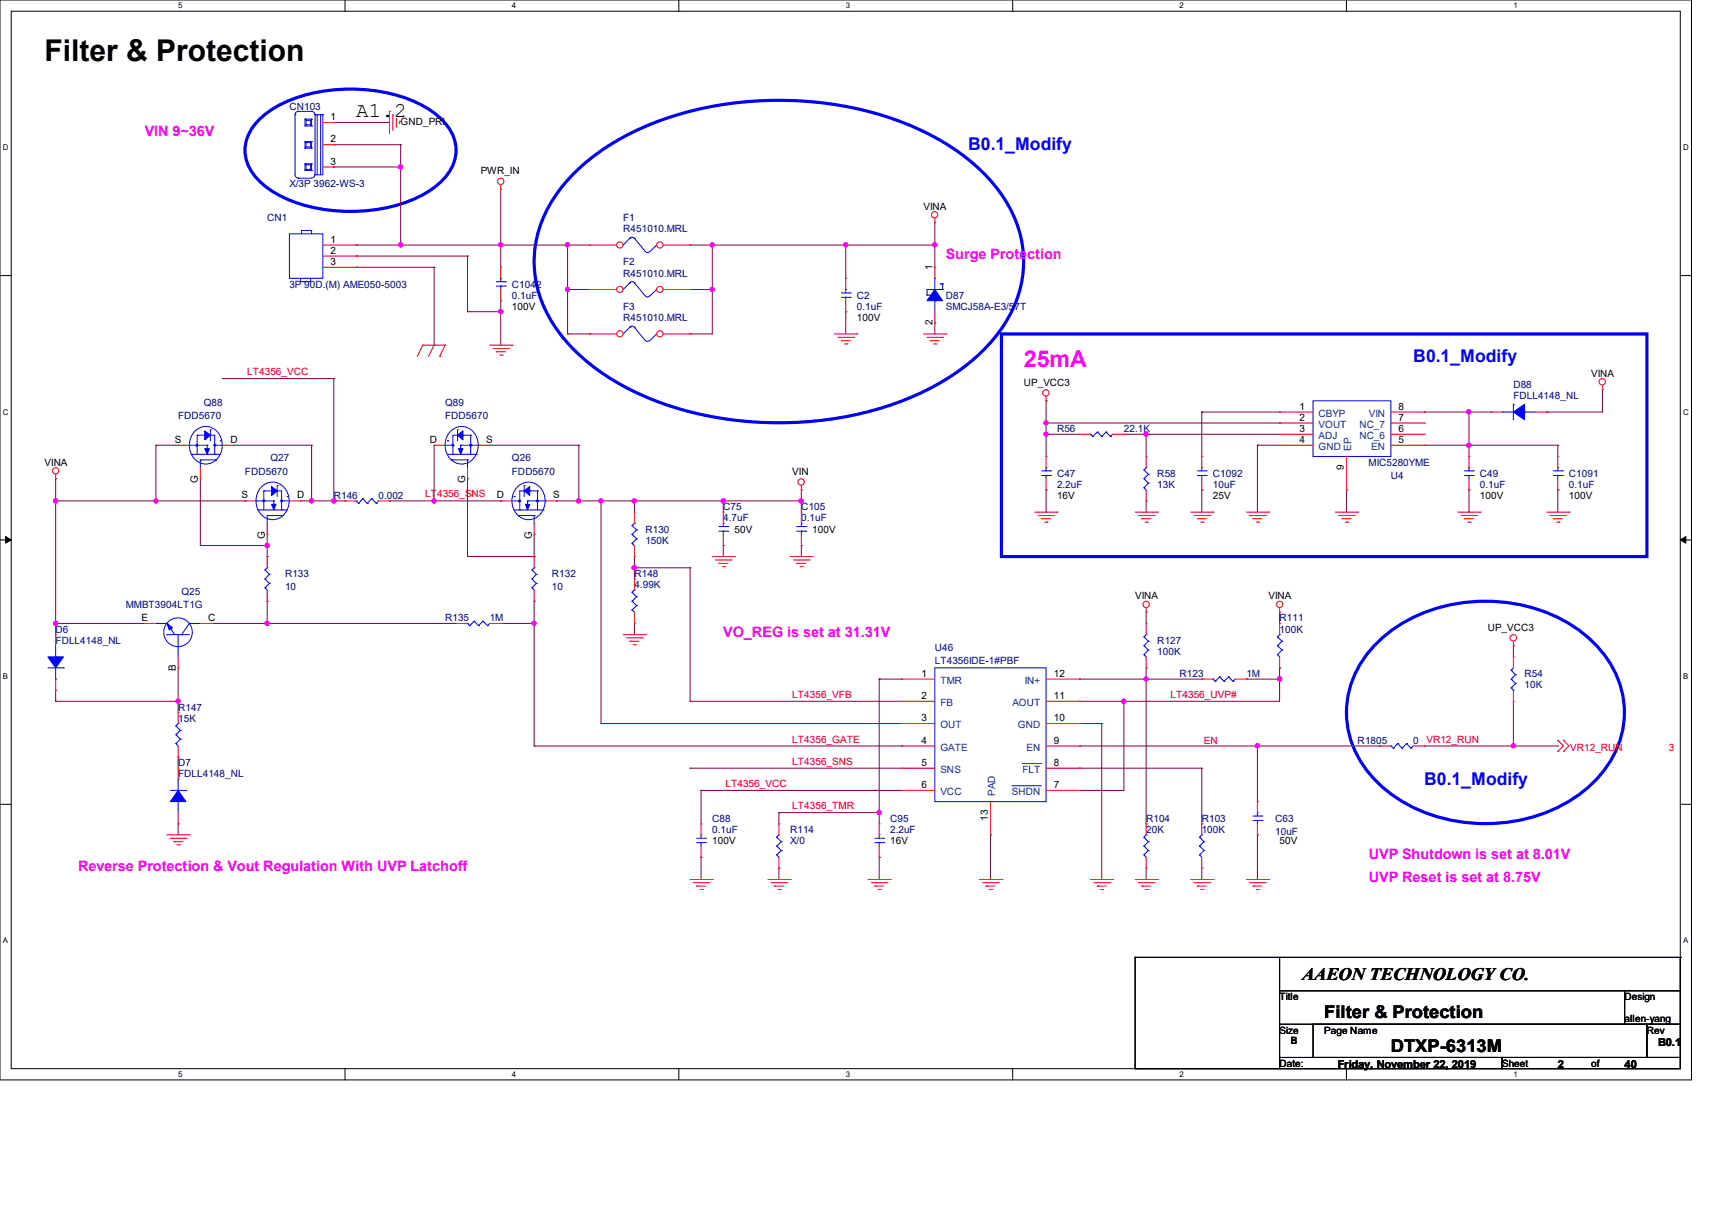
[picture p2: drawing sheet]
<svg xmlns="http://www.w3.org/2000/svg" width="297mm" height="210mm" viewBox="0 0 297 210" stroke-linecap="round" stroke-linejoin="round" font-family="sans-serif">
<path d="M0 0h293.5v187.3h-293.5zM1.9 1.9h289.6v183.4h-289.6z" fill="none" stroke="#000" stroke-width=".17"/>
<g fill="#fff">
<path d="M30.9 .2h.8v1.5h-.8z"/>
<path d="M30.9 185.5h.8v1.6h-.8z"/>
</g>
<path d="M59.9 0v1.9M59.9 185.3v2" fill="none" stroke="#000" stroke-width=".17"/>
<g fill="#fff">
<path d="M88.8 .2h.8v1.5h-.8z"/>
<path d="M88.8 185.5h.8v1.6h-.8z"/>
</g>
<path d="M117.8 0v1.9M117.8 185.3v2" fill="none" stroke="#000" stroke-width=".17"/>
<g fill="#fff">
<path d="M146.7 .2h.8v1.5h-.8z"/>
<path d="M146.7 185.5h.8v1.6h-.8z"/>
</g>
<path d="M175.7 0v1.9M175.7 185.3v2" fill="none" stroke="#000" stroke-width=".17"/>
<g fill="#fff">
<path d="M204.6 .2h.8v1.5h-.8z"/>
<path d="M204.6 185.5h.8v1.6h-.8z"/>
</g>
<path d="M233.6 0v1.9M233.6 185.3v2" fill="none" stroke="#000" stroke-width=".17"/>
<g fill="#fff">
<path d="M262.6 .2h.7v1.5h-.7z"/>
<path d="M262.6 185.5h.7v1.6h-.7z"/>
<path d="M.5 24.8h1v1.6h-1z"/>
<path d="M292 24.8h1v1.6h-1z"/>
<path d="M.5 70.7h1v1.5h-1z"/>
<path d="M292 70.7h1v1.5h-1z"/>
</g>
<path d="M0 47.8h1.9M291.5 47.8h2" fill="none" stroke="#000" stroke-width=".17"/>
<g fill="#fff">
<path d="M.5 116.5h.9v1.6h-.9z"/>
<path d="M292 116.5h.9v1.6h-.9z"/>
</g>
<path d="M0 93.6h1.9M291.5 93.6h2" fill="none" stroke="#000" stroke-width=".17"/>
<path d="M1 93l.9 .6-.9 .6zM291.5 93.6l1-.6v1.2z" fill="#000" stroke="#000" stroke-width=".17"/>
<g fill="#fff">
<path d="M.5 162.4h.9v1.5h-.9z"/>
<path d="M292 162.4h.9v1.5h-.9z"/>
</g>
<g fill="none" stroke="#000" stroke-width=".17">
<path d="M0 139.5h1.9M291.5 139.5h2M196.9 166h.1M196.9 166h94.6M196.9 166v19.3M222 171.8h69.5v5.8h-69.5zM222 166h.1M222 166v5.8M222 177.6v5.8M227.8 177.6h57.9v5.8h-57.9zM281.9 177.6h.1M281.9 171.8v5.8"/>
<path d="M285.7 177.6h5.8v5.8h-5.8zM291.5 166h.1M291.5 166v5.8M196.9 185.3h.1M196.9 185.3h25.1M222 183.4h38.6v1.9h-38.6zM222 183.4h.1M222 185.3h.1M260.6 183.4h30.9v1.9h-30.9z"/>
</g>
<path d="M44.7 21a19.4 19.4 0 0 1 10.7-5.1 28.6 28.6 0 0 1 18.4 2.7 10.1 10.1 0 0 1 5.2 6.4 7.4 7.4 0 0 1-3 7 23.9 23.9 0 0 1-15.2 4.7 23.9 23.9 0 0 1-15.2-4.7 7.2 7.2 0 0 1-2.7-8.1l.4-1zM99.9 29.7a44.8 44.8 0 0 1 21.3-10.8 61.7 61.7 0 0 1 37.7 3.3 35.2 35.2 0 0 1 15.4 12.3 19.6 19.6 0 0 1-1.2 23.4 39 39 0 0 1-18.9 12.5 61.8 61.8 0 0 1-42.8-1.9 35.2 35.2 0 0 1-15.4-12.3 19.6 19.6 0 0 1 1.2-23.4zM173.7 57.9h112v38.6h-112zM238.7 111.7a27.2 27.2 0 0 1 23.1-7.2 24.7 24.7 0 0 1 17 9.8 16.2 16.2 0 0 1-2.1 21.1 27.2 27.2 0 0 1-23.1 7.2 24.7 24.7 0 0 1-17-9.8 16.2 16.2 0 0 1 2.1-21.1z" fill="none" stroke="#00f" stroke-width=".55"/>
<g fill="none" stroke="#800040" stroke-width=".17">
<path d="M57.9 21.3h.1M57.9 25.1h.1M57.9 29h.1M57.9 21.3h9.7M57.9 25.1h11.6M57.9 29h11.6M69.5 25.1h.1M69.5 29h.1M69.5 25.1v17.4M86.9 32.9h.1M86.9 32.9v13.5M162.2 38.6h.1"/>
<path d="M162.2 38.6v7.8M61.8 46.4h.1M61.8 42.5h.1M61.8 44.4h.1M61.8 46.4h13.5M61.8 42.5h40.5M61.8 44.4h19.3M69.5 42.5h.1M75.3 46.4h.1M75.3 46.4v13.5M81.1 44.4h.1M81.1 54.1h.1"/>
<path d="M81.1 44.4v9.7M81.1 54.1h5.8M86.9 52.2h.1M86.9 42.5h.1M86.9 54.1h.1M86.9 52.2v7.7M98.5 42.5h.1M98.5 50.2h.1M98.5 57.9h.1M98.5 50.2h3.8M98.5 42.5v15.4M98.5 57.9h3.8"/>
<path d="M119.7 50.2h.1M119.7 42.5h.1M119.7 57.9h.1M119.7 42.5h42.5M119.7 50.2h3.9M123.6 42.5h.1M123.6 50.2h.1M123.6 42.5v15.4h-3.9M146.7 42.5h.1M146.7 54.1h.1M146.7 42.5v5.8M146.7 54.1v3.8"/>
<path d="M162.2 56h.1M162.2 42.5h.1M162.2 56v1.9M27.1 77.2h.1M27.1 77.2h3.8M27.1 77.2v9.7M38.6 65.7h.1M38.6 65.7h19.3M40.6 77.2h13.5M54.1 77.2h.1M54.1 77.2v9.7M57.9 65.7h.1"/>
<path d="M57.9 65.7v21.2M75.3 77.2v9.7M85 77.2h15.4M100.4 77.2h.1M100.4 77.2v9.7M181.5 73.4h.1M181.5 69.5h.1M181.5 75.3h.1M181.5 75.3h5.8M181.5 73.4h40.5M181.5 69.5v9.7M195 75.3h.1"/>
<path d="M195 75.3h27M198.8 75.3h.1M198.8 75.3v3.9M208.5 71.5h.1M208.5 71.5v7.7M208.5 71.5h13.5M218.1 77.2h.1M218.1 77.2v11.6M218.1 77.2h3.9M247.1 77.2h.1M247.1 71.5h.1M247.1 77.2h23.2"/>
<path d="M247.1 71.5h11.6M254.8 77.2h.1M254.8 71.5h.1M254.8 71.5v7.7M268.4 71.5h.1M270.3 77.2h.1M270.3 77.2v2M278 67.6h.1M278 67.6v3.9h-9.6M9.7 86.9h.1M9.7 83h.1M9.7 83v27.1"/>
<path d="M9.7 86.9h32.8M27.1 86.9h.1M34.8 94.6h.1M34.8 83v11.6M34.8 94.6h11.6M42.5 86.9h.1M46.4 94.6h.1M46.4 96.5h.1M46.4 92.7v3.8M52.2 86.9h7.7M54.1 86.9h.1M57.9 86.9h.1"/>
<path d="M67.6 86.9h.1M67.6 86.9h19.3M75.3 86.9h.1M81.1 96.5h.1M81.1 83v13.5M81.1 96.5h11.6M86.9 86.9h.1M92.7 92.7h.1M92.7 96.5h.1M92.7 92.7v3.8M96.5 86.9h42.5M100.4 86.9h.1"/>
<path d="M104.3 86.9h.1M104.3 86.9v38.6M110.1 86.9h.1M110.1 98.5h.1M110.1 96.5h.1M110.1 86.9v1.9M110.1 96.5v3.9M110.1 98.5h9.6M119.7 98.5h.1M119.7 98.5v23.1M125.5 94.6h.1M125.5 86.9h.1"/>
<path d="M125.5 86.9v1.9M125.5 94.6v1.9M139 86.9h.1M139 94.6h.1M139 85h.1M139 85v3.8M139 94.6v1.9M181.5 85h.1M181.5 85v3.8M198.8 86.9h.1M198.8 86.9v1.9M208.5 85h.1"/>
<path d="M208.5 85v3.8M233.6 85h.1M233.6 85v3.8M254.8 85h.1M254.8 85v3.8M270.3 85h.1M270.3 85v3.8M9.7 108.1h.1M9.7 119.7h.1M9.7 108.1h15.4M9.7 119.7v1.9M30.9 115.8h.1"/>
<path d="M30.9 115.8v7.8M36.7 108.1h.1M36.7 108.1h42.5M46.4 104.3h.1M46.4 108.1h.1M46.4 104.3v3.8M86.9 108.1h.1M86.9 108.1h5.8M92.7 104.3h.1M92.7 108.1h.1M92.7 104.3v25.1M110.1 108.1h.1"/>
<path d="M110.1 108.1v2M152.5 117.8h.1M152.5 117.8v25.1M152.5 117.8h3.9M187.3 117.8h.1M187.3 117.8h21.2M198.8 106.2h.1M198.8 115.8h.1M198.8 117.8h.1M198.8 106.2v1.9M198.8 115.8v27.1M216.2 117.8h.1"/>
<path d="M216.2 117.8h5.8M222 117.8h.1M222 115.8h.1M222 106.2h.1M222 106.2v1.9M222 115.8v5.8h-34.7M262.6 112h.1M262.6 112v1.9M9.7 121.6h.1M9.7 121.6h21.2M30.9 121.6h.1M30.9 131.3h.1"/>
<path d="M30.9 131.3v1.9M92.7 129.4h.1M92.7 129.4h63.7M104.3 125.5h.1M104.3 125.5h52.1M119.7 121.6h.1M119.7 133.2h.1M119.7 121.6h36.7M119.7 133.2h36.7M121.6 137.1h.1M121.6 137.1h34.8M121.6 137.1v5.8"/>
<path d="M187.3 133.2h.1M187.3 121.6h.1M187.3 125.5h.1M187.3 137.1h.1M187.3 129.4h.1M187.3 129.4h52.1M187.3 133.2h21.2M187.3 125.5h3.8M191.1 125.5h.1M191.1 125.5v27M195 121.6h.1M195 121.6v15.5h-7.7"/>
<path d="M208.5 133.2h.1M208.5 133.2v9.7M218.1 139h.1M218.1 129.4v9.6M239.4 129.4h.1M247.1 129.4h23.2M262.6 129.4h.1M262.6 121.6v7.8M270.3 129.4h.1M30.9 142.9h.1M30.9 142.9v1.9M121.6 148.7h.1"/>
<path d="M121.6 148.7v3.8M135.1 140.9h.1M135.1 150.6h.1M135.1 140.9v2M135.1 150.6v1.9M135.1 140.9h17.4M152.5 148.7h.1M152.5 140.9h.1M152.5 148.7v3.8M171.8 144.8h.1M171.8 144.8v7.7M198.8 150.6h.1"/>
<path d="M198.8 150.6v1.9M208.5 150.6h.1M208.5 150.6v1.9M218.1 144.8h.1M218.1 144.8v7.7"/>
</g>
<g fill="#f0f" stroke="#f0f" stroke-width=".17">
<circle cx="9.7" cy="108.1" r=".37"/>
<circle cx="9.7" cy="86.9" r=".37"/>
<circle cx="152.5" cy="140.9" r=".36"/>
<circle cx="222" cy="117.8" r=".37"/>
<circle cx="30.9" cy="121.6" r=".36"/>
<circle cx="218.1" cy="129.3" r=".36"/>
<circle cx="125.5" cy="86.9" r=".37"/>
<circle cx="110" cy="86.9" r=".37"/>
<circle cx="104.2" cy="86.9" r=".36"/>
<circle cx="139" cy="86.9" r=".37"/>
<circle cx="110" cy="98.4" r=".37"/>
<circle cx="92.6" cy="108.1" r=".36"/>
<circle cx="195" cy="121.6" r=".36"/>
<circle cx="46.3" cy="108.1" r=".36"/>
<circle cx="198.8" cy="117.8" r=".36"/>
<circle cx="123.5" cy="50.2" r=".36"/>
<circle cx="123.5" cy="42.5" r=".36"/>
<circle cx="98.4" cy="50.2" r=".36"/>
<circle cx="98.4" cy="42.5" r=".36"/>
<circle cx="162.2" cy="42.5" r=".36"/>
<circle cx="146.7" cy="42.5" r=".36"/>
<circle cx="69.5" cy="29" r=".36"/>
<circle cx="86.9" cy="42.5" r=".37"/>
<circle cx="69.5" cy="42.5" r=".36"/>
<circle cx="86.9" cy="54" r=".37"/>
<circle cx="75.3" cy="86.9" r=".36"/>
<circle cx="27" cy="86.9" r=".36"/>
<circle cx="54" cy="86.9" r=".36"/>
<circle cx="100.4" cy="86.9" r=".37"/>
<circle cx="46.3" cy="94.6" r=".36"/>
<circle cx="57.9" cy="86.9" r=".37"/>
<circle cx="262.5" cy="129.3" r=".36"/>
<circle cx="198.8" cy="75.3" r=".36"/>
<circle cx="254.8" cy="77.2" r=".37"/>
<circle cx="254.8" cy="71.4" r=".37"/>
<circle cx="181.5" cy="73.3" r=".36"/>
<circle cx="181.5" cy="75.3" r=".36"/>
</g>
<g fill="none" stroke="#f00" stroke-width=".17">
<path d="M67.6 19.3h.1M67.6 19.3v3.9M68.2 19.9h.1M68.2 19.9v2.7M56 21.3h1.9M56 25.1h1.9M56 29h1.9M57.9 21.3h.1M57.9 25.1h.1M57.9 29h.1M68.7 22h.1M68.7 20.5v1.5"/>
<path d="M69.3 21h.1M69.3 21v.5M86.9 32.9h.1M86.9 32v.9M162.2 38.6h.1M162.2 37.8v.8M56 42.5h5.8M56 44.4h5.8M56 46.4h5.8M61.8 42.5h.1M61.8 44.4h.1M61.8 46.4h.1"/>
<path d="M73.4 59.9h.1M73.4 59.9l-1 1.9M73.4 59.9h3.8M75.3 59.9h.1M75.3 59.9l-1 1.9M77.2 59.9h.1M77.2 59.9l-.9 1.9M85 59.9h3.8M86.9 52.2h.1M86.9 46.4h.1M86.9 46.4v1.9M86.9 50.2v2"/>
<path d="M88.8 59.9h.1M144.8 57.9h3.9M145.4 58.5h2.7M146 59.1h.1M146 59.1h1.5M146.5 59.6h.4M146.7 54.1h.1M146.7 48.3h.1M146.7 48.3v1.9M146.7 52.2v1.9M146.9 59.6h.1M148.1 58.5h.1"/>
<path d="M148.7 57.9h.1M160.2 57.9h3.9M160.8 58.5h2.7M161.4 59.1h.1M161.4 59.1h1.5M162 59.6h.3M162.3 59.6h.1M163.5 58.5h.1M164.1 57.9h.1M30.9 77.2h.1M30.9 77.2h2M38.6 77.2h2"/>
<path d="M40.6 77.2h.1M75.3 77.2h.1M75.3 77.2h1.9M76.3 61.8h.1M83 77.2h2M85 77.2h.1M85.5 60.5h2.7M86.1 61h.1M86.1 61h1.6M86.7 61.6h.4M87.1 61.6h.1M88.2 60.5h.1"/>
<path d="M181.5 69.5h.1M181.5 68.7v.8M208.5 79.2h.1M208.5 79.2v1.9M222 71.5h.1M222 73.4h.1M222 75.3h.1M222 77.2h.1M222 77.2h5.8M222 71.5h5.8M222 73.4h5.8M222 75.3h5.8"/>
<path d="M233.6 79.2v5.8M241.3 77.2h5.8M241.3 71.5h5.8M241.3 73.4h5.8M241.3 75.3h5.8M247.1 71.5h.1M247.1 73.4h.1M247.1 75.3h.1M247.1 77.2h.1M254.8 79.2h.1M254.8 79.2v1.9M258.7 71.5h.1"/>
<path d="M258.7 71.5h1.9M266.4 71.5h2M268.4 71.5h.1M270.3 79.2h.1M270.3 79.2v1.9M278 67.6h.1M278 66.8v.8M9.7 83h.1M9.7 82.3v.7M34.8 83h.1M34.8 81.1v1.9M42.5 86.9h.1"/>
<path d="M42.5 86.9h1.9M46.4 92.7h.1M46.4 90.8v1.9M50.2 86.9h2M52.2 86.9h.1M59.9 86.9h.1M59.9 86.9h1.9M65.7 86.9h1.9M67.6 86.9h.1M81.1 83h.1M81.1 81.1v1.9M86.9 86.9h.1"/>
<path d="M86.9 86.9h1.9M92.7 92.7h.1M92.7 96.5h.1M92.7 90.8v1.9M92.7 96.5v2M94.6 86.9h1.9M96.5 86.9h.1M110.1 96.5h.1M110.1 88.8h.1M110.1 88.8v2M110.1 94.6v1.9M123.6 96.5h3.8"/>
<path d="M124.1 97.1h2.7M124.7 97.7h.1M124.7 97.7h1.6M125.3 98.3h.4M125.5 94.6h.1M125.5 88.8h.1M125.5 88.8v2M125.5 92.7v1.9M125.7 98.3h.1M126.8 97.1h.1M127.4 96.5h.1M137.1 96.5h3.8"/>
<path d="M137.7 97.1h2.7M138.2 97.7h.1M138.2 97.7h1.6M138.8 98.3h.4M139 85h.1M139 94.6h.1M139 88.8h.1M139 84.2v.8M139 88.8v2M139 92.7v1.9M139.2 98.3h.1M140.4 97.1h.1"/>
<path d="M140.9 96.5h.1M179.5 88.8h3.9M180.1 89.4h2.7M180.7 90h.1M180.7 90h1.5M181.3 90.6h.4M181.7 90.6h.1M182.8 89.4h.1M183.4 88.8h.1M196.9 88.8h3.9M197.5 89.4h2.7M198.1 90h.1"/>
<path d="M198.1 90h1.5M198.7 90.6h.4M199.1 90.6h.1M200.2 89.4h.1M200.8 88.8h.1M206.6 88.8h3.8M207.1 89.4h2.7M207.7 90h.1M207.7 90h1.6M208.3 90.6h.4M208.5 85h.1M208.5 83v2"/>
<path d="M208.7 90.6h.1M209.8 89.4h.1M210.4 88.8h.1M216.2 88.8h3.9M216.8 89.4h2.7M217.4 90h.1M217.4 90h1.5M218 90.6h.4M218.4 90.6h.1M219.5 89.4h.1M220.1 88.8h.1M231.6 88.8h3.9"/>
<path d="M232.2 89.4h2.7M232.8 90h.1M232.8 90h1.6M233.4 90.6h.4M233.6 85h.1M233.8 90.6h.1M234.9 89.4h.1M235.5 88.8h.1M252.9 88.8h3.9M253.5 89.4h2.7M254 90h.1M254 90h1.6"/>
<path d="M254.6 90.6h.4M254.8 85h.1M254.8 83v2M255 90.6h.1M256.2 89.4h.1M256.8 88.8h.1M268.4 88.8h3.8M268.9 89.4h2.7M269.5 90h.1M269.5 90h1.6M270.1 90.6h.4M270.3 85h.1"/>
<path d="M270.3 83v2M270.5 90.6h.1M271.6 89.4h.1M272.2 88.8h.1M9.7 110.1h.1M9.7 119.7h.1M9.7 110.1v1.9M9.7 117.8v1.9M25.1 108.1h.1M25.1 108.1h2M30.9 115.8h.1M30.9 113.9v1.9"/>
<path d="M34.8 108.1h1.9M36.7 108.1h.1M79.2 108.1h.1M79.2 108.1h1.9M85 108.1h1.9M86.9 108.1h.1M92.7 104.3h.1M92.7 102.3v2M108.1 110.1h3.9M108.7 110.6h2.7M109.3 111.2h.1M109.3 111.2h1.5"/>
<path d="M109.9 111.8h.3M110.2 111.8h.1M111.4 110.6h.1M112 110.1h.1M156.4 117.8h.1M156.4 117.8h5.8M181.5 117.8h5.8M187.3 117.8h.1M198.8 106.2h.1M198.8 105.4v.8M208.5 117.8h.1M208.5 117.8h1.9"/>
<path d="M214.3 117.8h1.9M216.2 117.8h.1M222 106.2h.1M222 115.8h.1M222 108.1h.1M222 105.4v.8M222 108.1v2M222 113.9v1.9M262.6 112h.1M262.6 111.2v.8M30.9 131.3h.1M30.9 123.6h.1"/>
<path d="M30.9 133.2h.1M30.9 123.6v1.9M30.9 129.4v1.9M30.9 133.2v1.9M156.4 121.6h.1M156.4 125.5h.1M156.4 129.4h.1M156.4 133.2h.1M156.4 137.1h.1M156.4 129.4h5.8M156.4 121.6h5.8M156.4 125.5h5.8"/>
<path d="M156.4 133.2h5.8M156.4 137.1h5.8M171.8 139v5.8M181.5 129.4h5.8M181.5 121.6h5.8M181.5 125.5h5.8M181.5 133.2h5.8M181.5 137.1h5.8M187.3 137.1h.1M187.3 133.2h.1M187.3 129.4h.1M187.3 125.5h.1"/>
<path d="M187.3 121.6h.1M218.1 139h.1M218.1 139v1.9M239.4 129.4h.1M239.4 129.4h1.9M245.2 129.4h1.9M247.1 129.4h.1M270.3 128.4h.1M270.3 130.3h.1M270.3 128.4l.9 1-.9 .9M271.2 128.4h.1M271.2 130.3h.1"/>
<path d="M271.2 128.4l1 1-1 .9M29 144.8h3.9M29.5 145.4h2.8M30.1 146h.1M30.1 146h1.6M30.7 146.5h.4M30.9 142.9h.1M30.9 140.9v2M31.1 146.5h.1M32.3 145.4h.1M32.9 144.8h.1M119.7 152.5h3.9"/>
<path d="M120.3 153.1h2.7M120.9 153.7h.1M120.9 153.7h1.5M121.5 154.3h.3M121.6 148.7h.1M121.6 142.9h.1M121.6 142.9v1.9M121.6 146.7v2M121.8 154.3h.1M123 153.1h.1M123.6 152.5h.1M133.2 152.5h3.9"/>
<path d="M133.8 153.1h2.7M134.4 153.7h.1M134.4 153.7h1.5M135 154.3h.3M135.3 154.3h.1M136.5 153.1h.1M137.1 152.5h.1M150.6 152.5h3.8M151.2 153.1h2.7M151.8 153.7h.1M151.8 153.7h1.5M152.3 154.3h.4"/>
<path d="M152.5 148.7h.1M152.5 142.9h.1M152.5 142.9v1.9M152.5 146.7v2M152.7 154.3h.1M153.9 153.1h.1M154.4 152.5h.1M169.9 152.5h3.8M170.5 153.1h2.7M171.1 153.7h.1M171.1 153.7h1.5M171.6 154.3h.4"/>
<path d="M171.8 144.8h.1M172 154.3h.1M173.2 153.1h.1M173.7 152.5h.1M189.2 152.5h3.8M189.8 153.1h2.7M190.4 153.7h.1M190.4 153.7h1.5M190.9 154.3h.4M191.3 154.3h.1M192.5 153.1h.1M193 152.5h.1"/>
<path d="M196.9 152.5h3.9M197.5 153.1h2.7M198.1 153.7h.1M198.1 153.7h1.5M198.7 154.3h.4M199.1 154.3h.1M200.2 153.1h.1M200.8 152.5h.1M206.6 152.5h3.8M207.1 153.1h2.7M207.7 153.7h.1M207.7 153.7h1.6"/>
<path d="M208.3 154.3h.4M208.5 150.6h.1M208.5 142.9h.1M208.5 142.9v1.9M208.5 148.7v1.9M208.7 154.3h.1M209.8 153.1h.1M210.4 152.5h.1M216.2 152.5h3.9M216.8 153.1h2.7M217.4 153.7h.1M217.4 153.7h1.5"/>
<path d="M218 154.3h.4M218.1 144.8h.1M218.1 142.9v1.9M218.4 154.3h.1M219.5 153.1h.1M220.1 152.5h.1"/>
<circle cx="86.9" cy="31.5" r=".55"/>
<circle cx="162.1" cy="37.3" r=".55"/>
<circle cx="181.4" cy="68.1" r=".55"/>
<circle cx="278" cy="66.2" r=".55"/>
<circle cx="9.7" cy="81.7" r=".55"/>
<circle cx="139" cy="83.6" r=".55"/>
<circle cx="198.8" cy="104.8" r=".55"/>
<circle cx="222" cy="104.8" r=".55"/>
<circle cx="262.5" cy="110.6" r=".56"/>
</g>
<g fill="none" stroke="#00f" stroke-width=".17">
<path d="M51.2 19.9h.1M51.2 19.9v10.4l.3 .5 .2 .1M51.7 19.3a.57 .57 0 0 0-.5 .6M51.7 19.3h2.4a.57 .57 0 0 1 .5 .6M51.7 19.3h.1M54.7 19.9h.1M54.7 19.9v10.4M54.7 19.9h1.3M55 19.9h.1M55 19.9v10.4M55.6 19.9h.1M55.6 19.9v10.4"/>
<path d="M56 19.9h.1M56 19.9v10.4h-1.3M51.7 30.9h.1M51.7 30.9h2.4M52.9 28.4h1.2v1.1h-1.2zM52.9 24.6h1.2v1.1h-1.2zM52.9 20.7h1.2v1.1h-1.2zM52.9 29.5h.1M52.9 28.4h.1M52.9 25.7h.1M52.9 24.6h.1M52.9 20.7h.1"/>
<path d="M52.9 21.8h.1M52.9 28.4l.2 .2M52.9 24.6l.2 .1M52.9 20.7l.2 .2M53.1 28.6h.8v.8h-.8zM53.1 24.7h.8v.8h-.8zM53.1 20.9h.8v.7h-.8zM53.1 29.4l-.2 .1M53.1 25.5l-.2 .2M53.1 21.6l-.2 .2M53.9 29.4l.2 .1M53.9 25.5l.2 .2"/>
<path d="M53.9 21.6l.2 .2M54.1 28.4h.1M54.1 29.5h.1M54.1 24.6h.1M54.1 25.7h.1M54.1 20.7h.1M54.1 21.8h.1M54.1 28.4l-.2 .2M54.1 24.6l-.2 .1M54.1 20.7l-.2 .2M54.6 30.3l-.3 .5-.2 .1M54.7 30.3h.1"/>
<path d="M50.2 40.6h5.8v7.7h-5.8zM52.2 48.3v.6h1.7v-.6M52.3 40.6v-.6h1.8v.6M86.1 48.9h1.6M86.1 49.6h1.6M86.9 48.3h.1M86.9 49.6h.1M86.9 48.3v.6M86.9 49.6v.6M87.7 48.9h.1M87.7 49.6h.1M109.3 41.3l.3-.2 .5 .2"/>
<path d="M109.3 41.3h.1M109.3 41.3l-1.2 1.2M110.1 41.3h.1M110.1 41.3l1.9 2.3M112.7 43.6l-.3 .2-.4-.2M113.9 42.5h.1M113.9 42.5l-1.2 1.1M146 50.8h1.5M146 51.6h1.5M146.7 50.2h.1M146.7 51.6h.1M146.7 50.2v.6"/>
<path d="M146.7 51.6v.6M147.5 50.8h.1M147.5 51.6h.1M32.9 77.2h.1M32.9 77.2h3M33.2 78.8h.1M33.2 78.8h5M33.9 74.7a2.75 2.75 0 0 1 2.9-.5 2.75 2.75 0 0 1 1.7 2.3 3.1 3.1 0 0 1-3.4 3.9 3.4 3.4 0 0 1-1.2-5.7zM34.2 75.5h.1M34.2 75.5v3.3M34.2 75.5h1.3M34.8 79.8h.1"/>
<path d="M34.8 79.8v1.3M34.8 79.8h2.7M35.5 75.5h.1M35.9 77.2h.1M35.9 77.2v.6M36.3 75.5h.1M36.3 75.5h1v3.3M36.5 74.5h.1M36.5 74.5v2M37.3 78.8h.1M37.3 77.2h.1M37.3 77.2h1.3"/>
<path d="M37.5 79.8h.1M38.2 76.5h.1M77.2 77.2h1.4M77.6 76.5h.1M77.6 78.8h5M78.3 74.7a2.77 2.77 0 0 1 4.6 1.8 3.1 3.1 0 0 1-3.5 3.9 3.4 3.4 0 0 1-1.1-5.7zM78.4 79.8h.1M78.4 79.8h2.7M78.6 78.8h.1M78.6 77.2h.1M79.4 74.5h.1M79.4 74.5v2"/>
<path d="M79.5 75.5h.1M79.5 75.5h-.9v3.3M79.9 77.2h.1M79.9 77.2h3.1M79.9 77.2v.6M80.3 75.5h.1M80.3 75.5h1.4M81.1 79.8h.1M81.1 79.8v1.3M81.7 75.5h.1M81.7 75.5v3.3M82.6 78.8h.1"/>
<path d="M83 77.2h.1M227.8 69.5h13.5v9.7h-13.5zM260.6 71.5h.1M260.6 71.5h2M262.6 70.1h.1M262.6 70.1v2.7M264.5 71.5h.1M264.5 71.5h1.9M44.4 86.9h.1M44.4 86.9h3.1M44.8 88.4h.1M44.8 88.4h5"/>
<path d="M45.5 84.3a2.77 2.77 0 0 1 4.6 1.8 3.1 3.1 0 0 1-3.5 3.9 3.4 3.4 0 0 1-1.1-5.7zM45.8 85.1h.1M45.8 85.1v3.3M45.8 85.1h1.3M46.4 89.4h.1M46.4 89.4v1.4M46.4 89.4h2.7M47.1 85.1h.1M47.5 86.9h.1M47.5 86.9v.6M47.9 85.1h.1M47.9 85.1h1v3.3"/>
<path d="M48.1 84.2h.1M48.1 84.2v1.9M48.9 88.4h.1M48.9 86.9h.1M48.9 86.9h1.3M49.1 89.4h.1M49.8 86.1h.1M61.8 86.9h.1M61.8 86.9l.4 .4M62.2 87.3h.1M62.9 86.5h.1M62.9 86.5l-.7 .8"/>
<path d="M62.9 86.5l.8 .8M63.7 87.3h.1M64.5 86.5h.1M64.5 86.5l.8 .8M64.5 86.5l-.8 .8M65.3 87.3h.1M65.7 86.9l-.4 .4M88.8 86.9h1.4M89.2 86.1h.1M89.2 88.4h5M89.9 84.3a2.77 2.77 0 0 1 4.6 1.8 3.1 3.1 0 0 1-3.5 3.9 3.4 3.4 0 0 1-1.1-5.7zM90 89.4h.1"/>
<path d="M90 89.4h2.7M90.2 88.4h.1M90.2 86.9h.1M90.9 84.2h.1M90.9 84.2v1.9M91.1 85.1h.1M91.1 85.1h-.9v3.3M91.5 86.9h.1M91.5 86.9h3.1M91.5 86.9v.6M91.9 85.1h.1M91.9 85.1h1.4"/>
<path d="M92.3 98.8h.1M92.3 98.8l.7 .8M92.7 89.4h.1M92.7 98.5h.1M92.7 89.4v1.4M92.7 98.5l-.4 .3M93 99.6h.1M93 99.6l-.7 .8M93.3 85.1h.1M93.3 85.1v3.3M94.2 88.4h.1M94.6 86.9h.1"/>
<path d="M109.6 91.1h.1M109.6 94.2h.1M109.6 92.7h.1M109.6 91.1l.8 .8M109.6 94.2l.5 .4M109.6 92.7l.8 .7M110.1 90.8h.1M110.1 90.8l-.5 .3M110.4 93.4h.1M110.4 91.9h.1M110.4 93.4l-.8 .8M110.4 91.9l-.8 .8"/>
<path d="M124.7 91.3h1.6M124.7 92.1h1.6M125.5 90.8h.1M125.5 92.1h.1M125.5 90.8v.5M125.5 92.1v.6M126.3 91.3h.1M126.3 92.1h.1M138.2 91.3h1.6M138.2 92.1h1.6M139 90.8h.1M139 92.1h.1"/>
<path d="M139 90.8v.5M139 92.1v.6M139.8 91.3h.1M139.8 92.1h.1M207.7 81.7h1.6M207.7 82.5h1.6M208.5 81.1h.1M208.5 82.5h.1M208.5 81.1v.6M208.5 82.5v.5M209.3 81.7h.1M209.3 82.5h.1"/>
<path d="M254 81.7h1.6M254 82.5h1.6M254.8 81.1h.1M254.8 82.5h.1M254.8 81.1v.6M254.8 82.5v.5M255.6 81.7h.1M255.6 82.5h.1M269.5 81.7h1.6M269.5 82.5h1.6M270.3 81.1h.1M270.3 82.5h.1"/>
<path d="M270.3 81.1v.6M270.3 82.5v.5M271.1 81.7h.1M271.1 82.5h.1M8.3 115.8h2.7M9.7 113.9h.1M9.7 117.8h.1M9.7 112v1.9M9.7 115.8v2M11 115.8h.1M27.1 108.1h.1M27.1 108.1h1.9"/>
<path d="M29 108.1h.1M29 110.1h.1M29 108.1l1.3 2M29 110.1h3.9M30.9 110.1h.1M30.9 110.1v3.8M31.5 110.1h.1M32.9 108.1h.1M32.9 108.1l-1.4 2M32.9 108.1h1.9M81.1 108.1h.1M81.1 108.1l.4 .4"/>
<path d="M81.5 108.5h.1M82.3 107.7h.1M82.3 107.7l-.8 .8M82.3 107.7l.7 .8M83 108.5h.1M83.8 107.7h.1M83.8 107.7l.8 .8M83.8 107.7l-.8 .8M84.6 108.5h.1M85 108.1l-.4 .4M92.3 101.9h.1M92.3 100.4h.1"/>
<path d="M92.3 101.9l.4 .4M92.3 100.4l.7 .8M93 101.2h.1M93 101.2l-.7 .7M162.2 115.8h19.3v23.2h-19.3zM210.4 117.8h.1M210.4 117.8l.4 .4M210.8 118.2h.1M211.6 117.4h.1M211.6 117.4l-.8 .8M211.6 117.4l.7 .8M212.3 118.2h.1"/>
<path d="M213.1 117.4h.1M213.1 117.4l.8 .8M213.1 117.4l-.8 .8M213.9 118.2h.1M214.3 117.8l-.4 .4M221.6 110.4h.1M221.6 113.5h.1M221.6 112h.1M221.6 110.4l.8 .8M221.6 113.5l.4 .4M221.6 112l.8 .7M222 110.1h.1"/>
<path d="M222 110.1l-.4 .3M222.4 112.7h.1M222.4 111.2h.1M222.4 112.7l-.8 .8M222.4 111.2l-.8 .8M29.5 137.1h2.8M30.5 125.9h.1M30.5 128.9h.1M30.5 127.4h.1M30.5 125.9l.8 .8M30.5 128.9l.4 .5M30.5 127.4l.8 .8"/>
<path d="M30.9 125.5h.1M30.9 139h.1M30.9 135.1h.1M30.9 125.5l-.4 .4M30.9 135.1v2M30.9 139v1.9M31.3 128.2h.1M31.3 126.7h.1M31.3 128.2l-.8 .7M31.3 126.7l-.8 .7M32.3 137.1h.1M241.3 129.4h.1"/>
<path d="M241.3 129.4l.4 .4M241.7 129.8h.1M242.5 128.9h.1M242.5 128.9l-.8 .9M242.5 128.9l.7 .9M243.2 129.8h.1M244 128.9h.1M244 128.9l.8 .9M244 128.9l-.8 .9M244.8 129.8h.1M245.2 129.4l-.4 .4M120.9 145.4h1.5"/>
<path d="M120.9 146.1h1.5M121.6 144.8h.1M121.6 146.1h.1M121.6 144.8v.6M121.6 146.1v.6M122.4 145.4h.1M122.4 146.1h.1M151.8 145.4h1.5M151.8 146.1h1.5M152.5 144.8h.1M152.5 146.1h.1M152.5 144.8v.6"/>
<path d="M152.5 146.1v.6M153.3 145.4h.1M153.3 146.1h.1M208.1 145.2h.1M208.1 148.3h.1M208.1 146.7h.1M208.1 145.2l.8 .8M208.1 148.3l.4 .4M208.1 146.7l.8 .8M208.5 144.8h.1M208.5 144.8l-.4 .4M208.9 147.5h.1"/>
<path d="M208.9 146h.1M208.9 147.5l-.8 .8M208.9 146l-.8 .7M217.4 141.5h1.5M217.4 142.3h1.5M218.1 140.9h.1M218.1 142.3h.1M218.1 140.9v.6M218.1 142.3v.6M218.9 141.5h.1M218.9 142.3h.1"/>
<circle cx="30.9" cy="109.6" r="2.49"/>
</g>
<g fill="#00f" stroke="#00f" stroke-width=".17">
<path d="M35.5 74.7l1 .8-1 .8z"/>
<path d="M29 108.1l.9 .8-.5 .4z"/>
<path d="M47.1 84.4l1 .7-1 .8z"/>
<path d="M79.4 75.5l.9-.8v1.6z"/>
<path d="M90.9 85.1l1-.7v1.5z"/>
<path d="M8.3 113.9h2.7l-1.3 1.9z" fill-rule="evenodd"/>
<path d="M35.5 77.8h.8l-.4 1z" fill-rule="evenodd"/>
<path d="M47.1 87.5h.8l-.4 .9z" fill-rule="evenodd"/>
<path d="M79.5 77.8h.8l-.4 1z" fill-rule="evenodd"/>
<path d="M91.1 87.5h.8l-.4 .9z" fill-rule="evenodd"/>
<path d="M30.9 137.1l1.4 1.9h-2.8z" fill-rule="evenodd"/>
<path d="M262.6 71.5l1.9-1.4v2.7z" fill-rule="evenodd"/>
<circle cx="37.3" cy="77.2" r=".17"/>
<circle cx="34.2" cy="77.2" r=".17"/>
<circle cx="48.9" cy="86.9" r=".17"/>
<circle cx="45.8" cy="86.9" r=".17"/>
<circle cx="78.6" cy="77.2" r=".17"/>
<circle cx="81.7" cy="77.2" r=".17"/>
<circle cx="90.1" cy="86.9" r=".17"/>
<circle cx="93.2" cy="86.9" r=".17"/>
</g>
<path d="M175.6 136.3h4.9M177.4 132.4h3.1M180.5 136.3h.1M180.5 132.4h.1" fill="none" stroke="#004080" stroke-width=".17"/>
<circle cx="107.5" cy="42.5" r=".54" fill="#fff" stroke="#f00" stroke-width=".17"/>
<path d="M102.3 42.5h.1M102.3 42.5h4.7" fill="none" stroke="#f00" stroke-width=".17"/>
<circle cx="114.5" cy="42.5" r=".54" fill="#fff" stroke="#f00" stroke-width=".17"/>
<path d="M115.1 42.5h4.6M119.7 42.5h.1M198.8 79.2h.1M198.8 79.2v1.9M198.8 86.9h.1M198.8 85v1.9M135.1 150.6h.1M135.1 142.9h.1M135.1 142.9v1.9M135.1 148.7v1.9" fill="none" stroke="#f00" stroke-width=".17"/>
<g fill="none" stroke="#00f" stroke-width=".17">
<path d="M109.2 49l.4-.1 .5 .2M109.3 49.1h.1M109.3 49.1l-1.2 1.1M110.1 49.1h.1M110.1 49.1l1.9 2.3M112.7 51.3l-.3 .2-.4-.2M113.9 50.2h.1M113.9 50.2l-1.2 1.2M198.5 81.5h.1M198.5 84.6h.1M198.5 83h.1M198.5 81.5l.7 .8"/>
<path d="M198.5 84.6l.3 .4M198.5 83l.7 .8M198.8 81.1h.1M198.8 81.1l-.3 .4M199.2 83.8h.1M199.2 82.3h.1M199.2 83.8l-.7 .8M199.2 82.3l-.7 .7M134.7 145.2h.1M134.7 148.3h.1M134.7 146.7h.1M134.7 145.2l.9 .8"/>
<path d="M134.7 148.3l.4 .4M134.7 146.7l.9 .8M135.1 144.8h.1M135.1 144.8l-.4 .4M135.6 147.5h.1M135.6 146h.1M135.6 147.5l-.9 .8M135.6 146l-.9 .7"/>
</g>
<circle cx="107.5" cy="50.2" r=".54" fill="#fff" stroke="#f00" stroke-width=".17"/>
<path d="M102.3 50.2h.1M102.3 50.2h4.7" fill="none" stroke="#f00" stroke-width=".17"/>
<circle cx="114.5" cy="50.2" r=".54" fill="#fff" stroke="#f00" stroke-width=".17"/>
<g fill="none" stroke="#f00" stroke-width=".17">
<path d="M115.1 50.2h4.6M119.7 50.2h.1M187.3 75.3h.1M187.3 75.3h1.9M193 75.3h2M195 75.3h.1M46.4 96.5h.1M46.4 96.5v2M46.4 104.3h.1M46.4 102.3v2M198.8 115.8h.1M198.8 108.1h.1"/>
<path d="M198.8 108.1v2M198.8 113.9v1.9"/>
</g>
<g fill="none" stroke="#00f" stroke-width=".17">
<path d="M109.2 56.7l.4-.1 .5 .2M109.3 56.8h.1M109.3 56.8l-1.2 1.1M110.1 56.8h.1M110.1 56.8l1.9 2.3M112.6 59l-.2 .2-.4-.1M113.9 57.9h.1M113.9 57.9l-1.2 1.2M189.2 75.3h.1M189.2 75.3l.4 .4M189.6 75.7h.1M190.4 74.9h.1"/>
<path d="M190.4 74.9l-.8 .8M190.4 74.9l.7 .8M191.1 75.7h.1M191.9 74.9h.1M191.9 74.9l.8 .8M191.9 74.9l-.8 .8M192.7 75.7h.1M193 75.3l-.3 .4M46 98.8h.1M46 98.8l.7 .8M46.4 98.5h.1M46.4 98.5l-.4 .3"/>
<path d="M46.7 99.6h.1M46.7 99.6l-.7 .8M46 101.9h.1M46 100.4h.1M46 101.9l.4 .4M46 100.4l.7 .8M46.7 101.2h.1M46.7 101.2l-.7 .7M198.5 110.4h.1M198.5 113.5h.1M198.5 112h.1M198.5 110.4l.7 .8"/>
<path d="M198.5 113.5l.3 .4M198.5 112l.7 .7M198.8 110.1h.1M198.8 110.1l-.3 .3M199.2 112.7h.1M199.2 111.2h.1M199.2 112.7l-.7 .8M199.2 111.2l-.7 .8"/>
</g>
<circle cx="107.5" cy="57.9" r=".54" fill="#fff" stroke="#f00" stroke-width=".17"/>
<path d="M102.3 57.9h.1M102.3 57.9h4.7" fill="none" stroke="#f00" stroke-width=".17"/>
<circle cx="114.5" cy="57.9" r=".54" fill="#fff" stroke="#f00" stroke-width=".17"/>
<g fill="none" stroke="#f00" stroke-width=".17">
<path d="M115.1 57.9h4.6M119.7 57.9h.1M162.2 56h.1M162.2 46.4h.1M162.2 46.4v1.9M162.2 54.1v1.9M181.5 79.2h.1M181.5 79.2v1.9M181.5 85h.1M181.5 83v2M110.1 108.1h.1M110.1 100.4h.1"/>
<path d="M110.1 100.4v1.9M110.1 106.2v1.9M262.6 113.9h.1M262.6 113.9v1.9M262.6 119.7v1.9M262.6 121.6h.1M198.8 150.6h.1M198.8 142.9h.1M198.8 142.9v1.9M198.8 148.7v1.9"/>
</g>
<g fill="none" stroke="#00f" stroke-width=".17">
<path d="M160.8 51.2h.1M160.8 51.2h.4M161.2 51.2h.1M162.2 52.2h.1M162.2 48.3h.1M162.2 48.3v1.9M162.2 52.2v1.9M163.2 49.2h.1M163.2 49.2h.3M163.5 50.2h.1M163.5 49.2h.1M163.5 50.2h-2.7v1"/>
<path d="M163.5 49.2v1M180.7 81.7h1.5M180.7 82.5h1.5M181.5 81.1h.1M181.5 82.5h.1M181.5 81.1v.6M181.5 82.5v.5M182.2 81.7h.1M182.2 82.5h.1M109.6 102.7h.1M109.6 105.8h.1M109.6 104.3h.1"/>
<path d="M109.6 102.7l.8 .8M109.6 105.8l.5 .4M109.6 104.3l.8 .7M110.1 102.3h.1M110.1 102.3l-.5 .4M110.4 105h.1M110.4 103.5h.1M110.4 105l-.8 .8M110.4 103.5l-.8 .8M262.2 119.3h.1M262.2 116.2h.1M262.2 117.8h.1"/>
<path d="M262.2 119.3l.4 .4M262.2 116.2l.7 .8M262.2 117.8l.7 .7M262.6 119.7h.1M262.6 115.8l-.4 .4M262.9 117h.1M262.9 118.5h.1M262.9 118.5l-.7 .8M262.9 117l-.7 .8M198.5 145.2h.1M198.5 148.3h.1M198.5 146.7h.1"/>
<path d="M198.5 145.2l.7 .8M198.5 148.3l.3 .4M198.5 146.7l.7 .8M198.8 144.8h.1M198.8 144.8l-.3 .4M199.2 147.5h.1M199.2 146h.1M199.2 147.5l-.7 .8M199.2 146l-.7 .7"/>
</g>
<path d="M162.2 50.2l1.3 2h-2.7z" fill-rule="evenodd" fill="#00f" stroke="#00f" stroke-width=".17"/>
<g fill="#f0f" stroke="#f0f" stroke-width=".17">
<circle cx="9.7" cy="108.1" r=".37"/>
<circle cx="9.7" cy="86.9" r=".37"/>
<circle cx="152.5" cy="140.9" r=".36"/>
<circle cx="222" cy="117.8" r=".37"/>
<circle cx="30.9" cy="121.6" r=".36"/>
<circle cx="218.1" cy="129.3" r=".36"/>
<circle cx="125.5" cy="86.9" r=".37"/>
<circle cx="110" cy="86.9" r=".37"/>
<circle cx="104.2" cy="86.9" r=".36"/>
<circle cx="139" cy="86.9" r=".37"/>
<circle cx="110" cy="98.4" r=".37"/>
<circle cx="92.6" cy="108.1" r=".36"/>
<circle cx="195" cy="121.6" r=".36"/>
<circle cx="46.3" cy="108.1" r=".36"/>
<circle cx="198.8" cy="117.8" r=".36"/>
<circle cx="123.5" cy="50.2" r=".36"/>
<circle cx="123.5" cy="42.5" r=".36"/>
<circle cx="98.4" cy="50.2" r=".36"/>
<circle cx="98.4" cy="42.5" r=".36"/>
<circle cx="162.2" cy="42.5" r=".36"/>
<circle cx="146.7" cy="42.5" r=".36"/>
<circle cx="69.5" cy="29" r=".36"/>
<circle cx="86.9" cy="42.5" r=".37"/>
<circle cx="69.5" cy="42.5" r=".36"/>
<circle cx="86.9" cy="54" r=".37"/>
<circle cx="75.3" cy="86.9" r=".36"/>
<circle cx="27" cy="86.9" r=".36"/>
<circle cx="54" cy="86.9" r=".36"/>
<circle cx="100.4" cy="86.9" r=".37"/>
<circle cx="46.3" cy="94.6" r=".36"/>
<circle cx="57.9" cy="86.9" r=".37"/>
<circle cx="262.5" cy="129.3" r=".36"/>
<circle cx="198.8" cy="75.3" r=".36"/>
<circle cx="254.8" cy="77.2" r=".37"/>
<circle cx="254.8" cy="71.4" r=".37"/>
<circle cx="181.5" cy="73.3" r=".36"/>
<circle cx="181.5" cy="75.3" r=".36"/>
</g>
<text font-size="5.2" x="7.7" y="10.6">Filter &amp; Protection</text>
<text font-size="4" fill="#f0f" x="177.6" y="63.6">25mA</text>
<text font-size="3.6" x="61.8" y="20.3">A1.2</text>
<g font-size="3" fill="#00f">
<text x="168" y="26">B0.1_Modify</text>
<text x="245.2" y="62.7">B0.1_Modify</text>
<text x="247.1" y="136.1">B0.1_Modify</text>
</g>
<g font-size="3">
<text x="225.9" y="169.9">AAEON TECHNOLOGY CO.</text>
<text x="229.7" y="176.6">Filter &amp; Protection</text>
<text x="241.3" y="182.4">DTXP-6313M</text>
</g>
<g font-size="2.5" fill="#f0f">
<text x="25.1" y="23.6">VIN 9~36V</text>
<text x="164.1" y="44.8">Surge Protection</text>
<text x="125.5" y="110.4">VO_REG is set at 31.31V</text>
<text x="237.4" y="149.1">UVP Shutdown is set at 8.01V</text>
<text x="13.5" y="151">Reverse Protection &amp; Vout Regulation With UVP Latchoff</text>
<text x="237.4" y="152.9">UVP Reset is set at 8.75V</text>
</g>
<g font-size="1.9">
<text x="232.1" y="185.2">Friday, November 22, 2019</text>
<text x="270.3" y="185.2">2</text>
<text x="281.9" y="185.2">40</text>
<text x="287.7" y="181.3">B0.1</text>
</g>
<g font-size="1.7" fill="#000080">
<text x="50.2" y="19">CN103</text>
<text x="50.2" y="32.5">X/3P 3962-WS-3</text>
<text x="46.4" y="38.3">CN1</text>
<text x="108.1" y="38.3">F1</text>
<text x="108.1" y="40.2">R451010.MRL</text>
<text x="108.1" y="46">F2</text>
<text x="108.1" y="48">R451010.MRL</text>
<text x="50.2" y="49.9">3P 90D.(M) AME050-5003</text>
<text x="88.8" y="49.9">C1042</text>
<text x="88.8" y="51.8">0.1uF</text>
<text x="108.1" y="53.8">F3</text>
<text x="148.7" y="51.8">C2</text>
<text x="148.7" y="53.8">0.1uF</text>
<text x="164.1" y="51.8">D87</text>
<text x="164.1" y="53.8">SMCJ58A-E3/57T</text>
<text x="108.1" y="55.7">R451010.MRL</text>
<text x="35.3" y="70.4">Q88</text>
<text x="77.2" y="70.4">Q89</text>
<text x="262.5" y="67.3">D88</text>
<text x="262.5" y="69.2">FDLL4148_NL</text>
<text x="30.9" y="72.6">FDD5670</text>
<text x="77.2" y="72.6">FDD5670</text>
<text x="183.4" y="75">R56</text>
<text x="195" y="75">22.1K</text>
<text x="42.5" y="82.3">FDD5670</text>
<text x="46.9" y="80">Q27</text>
<text x="88.8" y="80">Q26</text>
<text x="88.8" y="82.3">FDD5670</text>
<text x="183.4" y="82.7">C47</text>
<text x="200.8" y="82.7">R58</text>
<text x="210.4" y="82.7">C1092</text>
<text x="237.4" y="80.8">MIC5280YME</text>
<text x="241.3" y="83.1">U4</text>
<text x="256.7" y="82.7">C49</text>
<text x="272.2" y="82.7">C1091</text>
<text x="57.9" y="86.6">R146</text>
<text x="65.7" y="86.6">0.002</text>
<text x="125.5" y="88.5">C75</text>
<text x="139" y="88.5">C105</text>
<text x="183.4" y="84.6">2.2uF</text>
<text x="200.8" y="84.6">13K</text>
<text x="210.4" y="84.6">10uF</text>
<text x="256.7" y="84.6">0.1uF</text>
<text x="272.2" y="84.6">0.1uF</text>
<text x="112" y="92.4">R130</text>
<text x="112" y="94.3">150K</text>
<text x="125.5" y="90.4">4.7uF</text>
<text x="139" y="90.4">0.1uF</text>
<text x="49.4" y="100.1">R133</text>
<text x="95.8" y="100.1">R132</text>
<text x="110.1" y="100.1">R148</text>
<text x="21.8" y="105.5">MMBT3904LT1G</text>
<text x="31.5" y="103.2">Q25</text>
<text x="49.4" y="102.4">10</text>
<text x="77.2" y="107.8">R135</text>
<text x="85" y="107.8">1M</text>
<text x="95.8" y="102.4">10</text>
<text x="110.1" y="102">4.99K</text>
<text x="222" y="107.8">R111</text>
<text x="9.7" y="109.7">D6</text>
<text x="9.7" y="111.7">FDLL4148_NL</text>
<text x="162.2" y="112.8">U46</text>
<text x="200.8" y="111.7">R127</text>
<text x="200.8" y="113.6">100K</text>
<text x="222" y="109.7">100K</text>
<text x="162.2" y="115.1">LT4356IDE-1#PBF</text>
<text x="204.6" y="117.4">R123</text>
<text x="216.2" y="117.4">1M</text>
<text x="264.5" y="117.4">R54</text>
<text x="264.5" y="119.4">10K</text>
<text x="30.9" y="123.2">R147</text>
<text x="30.9" y="125.2">15K</text>
<text x="235.5" y="129">R1805</text>
<text x="245.2" y="129">0</text>
<text x="30.9" y="132.9">D7</text>
<text x="30.9" y="134.8">FDLL4148_NL</text>
<text x="123.6" y="142.5">C88</text>
<text x="154.4" y="142.5">C95</text>
<text x="198.8" y="142.5">R104</text>
<text x="208.5" y="142.5">R103</text>
<text x="221.2" y="142.5">C63</text>
<text x="123.6" y="144.5">0.1uF</text>
<text x="137.1" y="144.5">R114</text>
<text x="137.1" y="146.4">X/0</text>
<text x="154.4" y="144.5">2.2uF</text>
<text x="198.8" y="144.5">20K</text>
<text x="208.5" y="144.5">100K</text>
<text x="221.2" y="144.9">10uF</text>
</g>
<g font-size="1.7">
<text x="57.4" y="20.8">1</text>
<text x="69.5" y="21.7">GND_PRI</text>
<text x="57.4" y="24.7">2</text>
<text x="57.4" y="28.5">3</text>
<text x="83.4" y="30.2">PWR_IN</text>
<text x="160.2" y="36.4">VINA</text>
<text x="57.4" y="42.1">1</text>
<text x="57.4" y="44">2</text>
<text x="57.4" y="45.9">3</text>
<text x="161.8" y="46.9" transform="rotate(-90 161.8 46.9)">1</text>
<text x="88.8" y="53.8">100V</text>
<text x="148.7" y="55.7">100V</text>
<text x="161.8" y="56.4" transform="rotate(-90 161.8 56.4)">2</text>
<text x="276" y="65.3">VINA</text>
<text x="177.6" y="66.9">UP_VCC3</text>
<text x="225.5" y="71">1</text>
<text x="242.6" y="71">8</text>
<text x="30.4" y="76.8">S</text>
<text x="40" y="76.8">D</text>
<text x="74.6" y="76.8">D</text>
<text x="84.4" y="76.8">S</text>
<text x="225.5" y="72.9">2</text>
<text x="225.5" y="74.9">3</text>
<text x="225.5" y="76.8">4</text>
<text x="242.6" y="72.9">7</text>
<text x="242.6" y="74.9">6</text>
<text x="242.6" y="76.8">5</text>
<text x="7.7" y="80.8">VINA</text>
<text x="34.3" y="83.8" transform="rotate(-90 34.3 83.8)">G</text>
<text x="80.7" y="83.8" transform="rotate(-90 80.7 83.8)">G</text>
<text x="137.5" y="82.3">VIN</text>
<text x="233.2" y="81.5" transform="rotate(-90 233.2 81.5)">9</text>
<text x="41.9" y="86.4">S</text>
<text x="51.6" y="86.4">D</text>
<text x="86.2" y="86.4">D</text>
<text x="96" y="86.4">S</text>
<text x="183.4" y="86.6">16V</text>
<text x="210.4" y="86.6">25V</text>
<text x="256.7" y="86.6">100V</text>
<text x="272.2" y="86.6">100V</text>
<text x="45.9" y="93.5" transform="rotate(-90 45.9 93.5)">G</text>
<text x="92.2" y="93.5" transform="rotate(-90 92.2 93.5)">G</text>
<text x="127.4" y="92.4">50V</text>
<text x="140.9" y="92.4">100V</text>
<text x="24.6" y="107.7">E</text>
<text x="36.1" y="107.7">C</text>
<text x="196.9" y="103.9">VINA</text>
<text x="220.1" y="103.9">VINA</text>
<text x="258.1" y="109.3">UP_VCC3</text>
<text x="30.5" y="116.4" transform="rotate(-90 30.5 116.4)">B</text>
<text x="159.8" y="117.3">1</text>
<text x="182.8" y="117.3">12</text>
<text x="159.8" y="121.2">2</text>
<text x="159.8" y="125">3</text>
<text x="182.8" y="125">10</text>
<text x="182.8" y="121.2">11</text>
<text x="159.8" y="128.9">4</text>
<text x="182.8" y="128.9">9</text>
<text x="159.8" y="132.8">5</text>
<text x="159.8" y="136.6">6</text>
<text x="182.8" y="136.6">7</text>
<text x="182.8" y="132.8">8</text>
<text x="171.4" y="142.3" transform="rotate(-90 171.4 142.3)">13</text>
<text x="123.6" y="146.4">100V</text>
<text x="154.4" y="146.4">16V</text>
<text x="222" y="146.4">50V</text>
<text x="222" y="173.4">Title</text>
<text x="281.8" y="173.4">Design</text>
<text x="222" y="179.2">Size</text>
<text x="229.7" y="179.2">Page Name</text>
<text x="281.8" y="177.3">allen-yang</text>
<text x="285.7" y="179.2">Rev</text>
<text x="222" y="185">Date:</text>
<text x="223.9" y="181.1">B</text>
<text x="260.6" y="185">Sheet</text>
<text x="276" y="185">of</text>
</g>
<g font-size="1.7" fill="#f00">
<text x="42.9" y="65.1">LT4356_VCC</text>
<text x="73.7" y="86.3">LT4356_SNS</text>
<text x="137.5" y="121">LT4356_VFB</text>
<text x="203.1" y="121">LT4356_UVP#</text>
<text x="137.5" y="128.8">LT4356_GATE</text>
<text x="208.9" y="129">EN</text>
<text x="247.5" y="128.8">VR12_RUN</text>
<text x="272.4" y="130.2">VR12_RUN</text>
<text x="289.5" y="130.2">3</text>
<text x="125.9" y="136.5">LT4356_VCC</text>
<text x="137.5" y="132.6">LT4356_SNS</text>
<text x="137.5" y="140.3">LT4356_TMR</text>
</g>
<g font-size="1.7" fill="#004080">
<text x="228.8" y="72.3">CBYP</text>
<text x="228.8" y="74.2">VOUT</text>
<text x="228.8" y="76.1">ADJ</text>
<text x="235.8" y="74.2">NC_7</text>
<text x="235.8" y="76.1">NC_6</text>
<text x="237.5" y="72.3">VIN</text>
<text x="228.8" y="78">GND</text>
<text x="234.4" y="78.2" transform="rotate(-90 234.4 78.2)">EP</text>
<text x="237.9" y="78">EN</text>
<text x="163.1" y="118.6">TMR</text>
<text x="177.8" y="118.6">IN+</text>
<text x="163.1" y="122.4">FB</text>
<text x="175.6" y="122.4">AOUT</text>
<text x="163.1" y="126.3">OUT</text>
<text x="163.1" y="130.2">GATE</text>
<text x="176.6" y="126.3">GND</text>
<text x="178.1" y="130.2">EN</text>
<text x="163.1" y="134">SNS</text>
<text x="163.1" y="137.9">VCC</text>
<text x="175.6" y="137.9">SHDN</text>
<text x="177.4" y="134">FLT</text>
<text x="172.6" y="138" transform="rotate(-90 172.6 138)">PAD</text>
</g>
<g font-size="1.4">
<text x="30.9" y="1.4">5</text>
<text x="88.8" y="1.4">4</text>
<text x="146.7" y="1.4">3</text>
<text x="204.6" y="1.4">2</text>
<text x="262.6" y="1.4">1</text>
<text x=".5" y="26.1">D</text>
<text x="292" y="26.1">D</text>
<text x=".5" y="71.9">C</text>
<text x="292" y="71.9">C</text>
<text x=".5" y="117.8">B</text>
<text x="292" y="117.8">B</text>
<text x=".5" y="163.6">A</text>
<text x="292" y="163.6">A</text>
<text x="30.9" y="186.8">5</text>
<text x="88.8" y="186.8">4</text>
<text x="146.7" y="186.8">3</text>
<text x="204.6" y="186.8">2</text>
<text x="262.6" y="186.8">1</text>
</g>
</svg>
